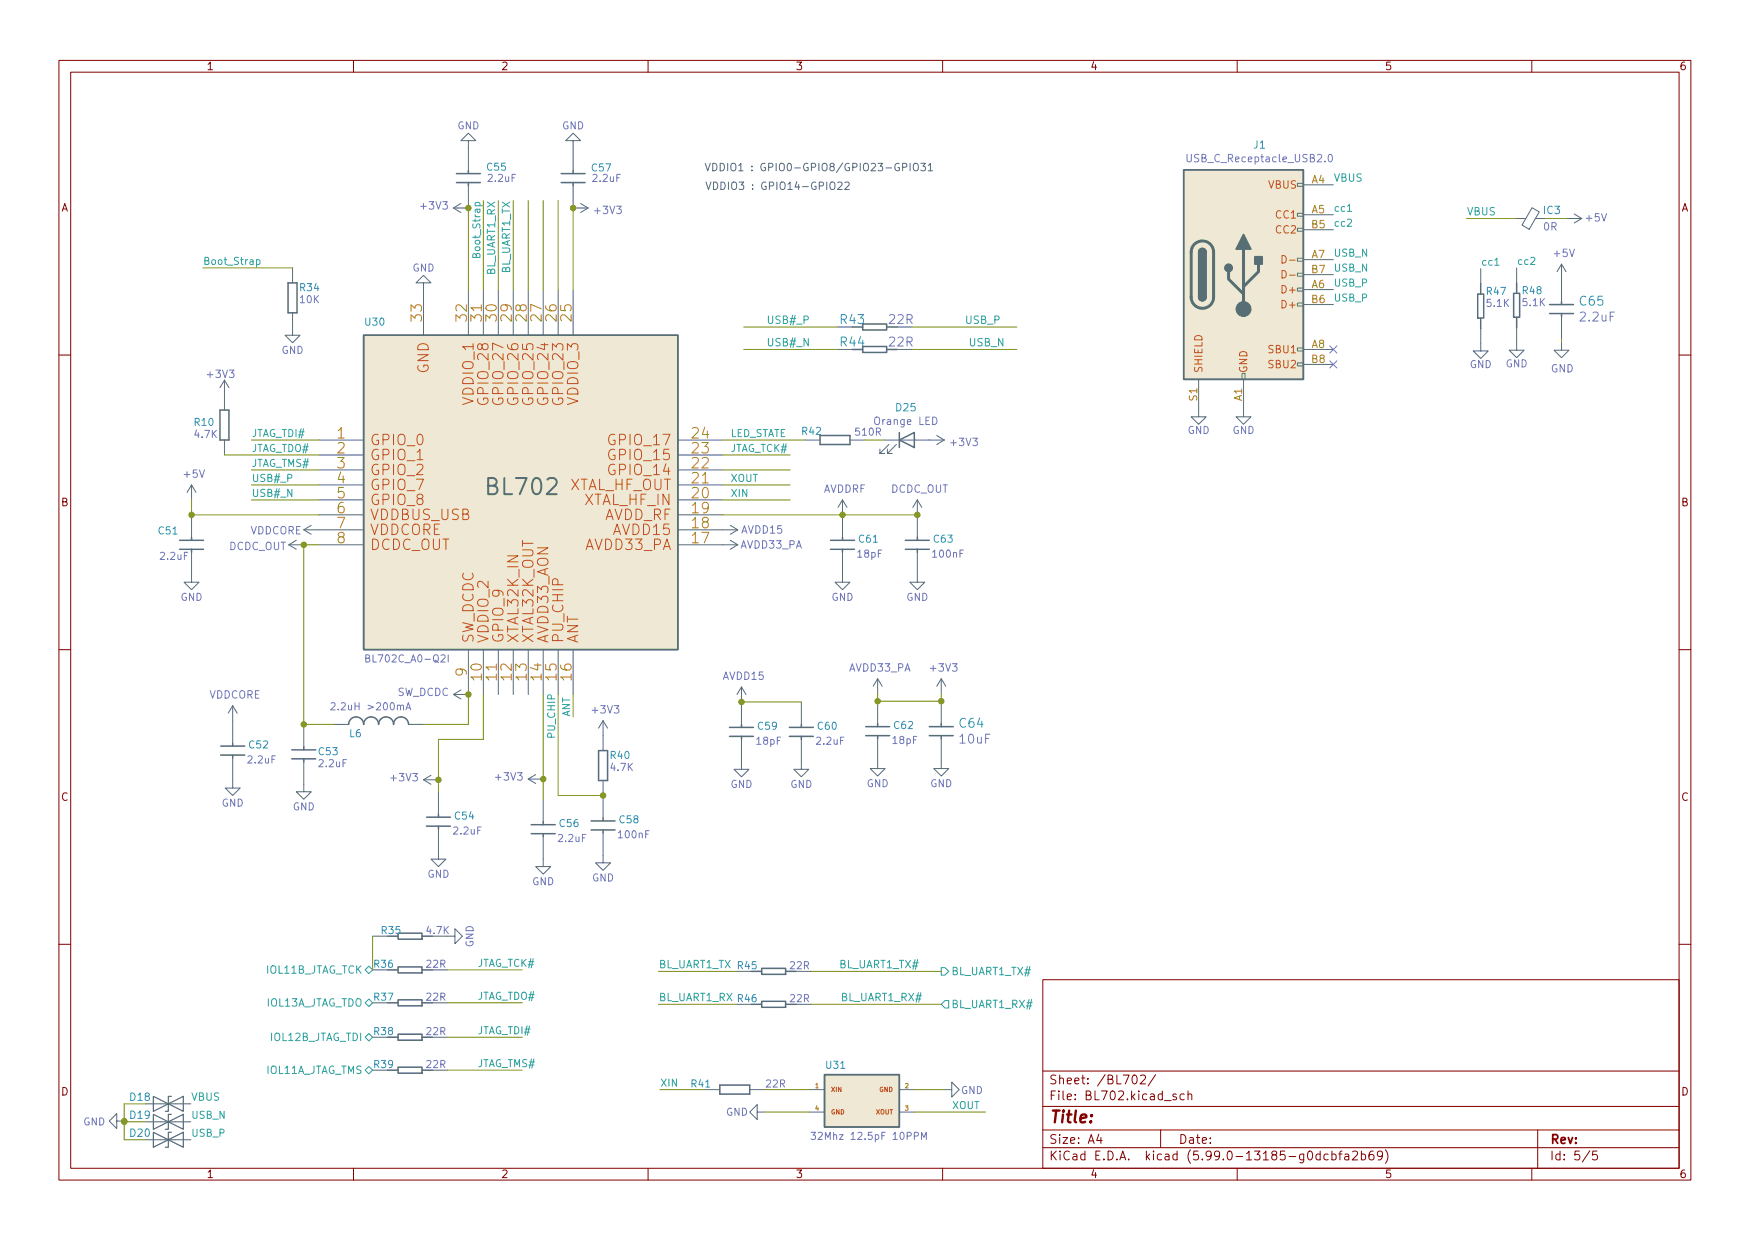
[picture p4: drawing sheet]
<svg xmlns="http://www.w3.org/2000/svg" width="297mm" height="210mm" viewBox="0 0 297 210" stroke-linecap="round" stroke-linejoin="round" font-family="sans-serif">
<g fill="none" stroke="#840000" stroke-width=".17">
<path d="M10 10.2h277v190.1h-277zM12 12.2h273v186.1h-273zM60 10.2v2M110 10.2v2M160 10.2v2M210 10.2v2M260 10.2v2M10 60.2h2M285 60.2h2M10 110.2h2M285 110.2h2M10 160.2h2"/>
<path d="M177 166.3h108v32h-108zM285 160.2h2M60 198.3v2M110 198.3v2M160 198.3v2M177 194.8h108M177 191.8h108M177 187.8h108M177 181.8h108M186.5 192.5l-.4 1h1M186.9 193v1M192.3 182.6l.2-.2a.81 .81 0 0 1 .4 1.4l-.3 .1a.81 .81 0 0 1-.3-1.3z"/>
<path d="M193.6 182.6l.2-.2h.3l.3 .2v.3v.2l-.9 .8h.9M196.1 182.4l-1.2 1.9M197 191.8v3M199.6 185.7l-.3-.1-.2 .2v.3l.5 .1v.4h-.5M201 185.7l-.4-.1-.3 .3v.4l.1 .3h.6M201.6 185.8l.3-.2 .3 .1 .1 .9M201.6 185.1v1.5M210 198.3v2M224.1 195.9l-.5-.1-.2 .3v.4l.1 .3h.6M224.1 195.3v1.5M225.4 195.9l-.4-.1-.3 .3v.4l.2 .3h.5M226.1 195.9l.4-.1 .3 .3v.4l-.2 .3h-.5"/>
<path d="M226.1 195.3v1.5M227.2 195.8h.6M227.8 195.3l-.3 .1-.1 .1v1.3M228.3 195.9h.6v.9M228.9 196.2l-.5 .1a.29 .29 0 0 0-.2 .2 .29 .29 0 0 0 .2 .3h.5M229.6 195.5l.2-.2h.3l.3 .2v.3v.2l-.9 .8h.9M231.1 195.9l.4-.1 .3 .3v.4l-.2 .3h-.5M231.1 195.3v1.5M233.1 195.3a.59 .59 0 0 0-.7 .7v.5l.1 .3h.4l.2-.1 .1-.5-.1-.2-.5-.1-.2 .3M234.6 196l-.2 .3-.5-.1-.1-.2v-.4l.1-.2 .5-.1 .2 .2a.99 .99 0 0 1-.4 1.3h-.3M235.1 195.1a1.72 1.72 0 0 1 0 2.3M260 198.3v2"/>
<path d="M261 191.8v6.5M269.9 195.3l-1.3 1.9M271.1 195.3h-.7l-.1 .7 .2-.1 .5 .1 .2 .2-.1 .5-.2 .1h-.4l-.2-.1"/>
</g>
<g fill="none" stroke="#586e75" stroke-width=".25">
<path d="M77.5 31h4M77.5 29.5h4M79.5 29v.5M79.5 31v.5M95.2 31h4.1M95.2 29.5h4.1M97.3 29v.5M97.3 31v.5M200.9 28.8h20.3v35.6h-20.3zM48.9 48h1.5v5.1h-1.5zM61.7 56.9h53.4v53.3h-53.4zM146.4 55h4.1v1h-4.1z"/>
<path d="M146.4 58.8h4.1v1h-4.1zM203.5 50.4a.64 .64 0 0 0 .6 .6 .64 .64 0 0 0 .6-.6M203.5 42.8a.64 .64 0 0 1 .6-.6 .64 .64 0 0 1 .6 .6M250.8 49.9h1v4.1h-1zM251.3 48.1v1.8M251.3 54v1.7M256.9 49.8h1v4h-1zM257.4 48v1.8M257.4 53.8v1.8M263 51.7h4.1M263 53.2h4.1M265 51.2v.5"/>
<path d="M265 53.2v.5M37.3 69.6h1.6v5.1h-1.6zM139.2 73.9h5.1v1.5h-5.1zM152.7 74.7l2.5-1.3v2.5zM152.7 73.4v2.5M30.5 91.7h4M30.5 93.2h4M32.5 91.2v.5M32.5 93.2v.5M141 91.7h4M141 93.2h4M143 91.2v.5"/>
<path d="M143 93.2v.5M153.7 91.7h4M153.7 93.2h4M155.7 91.2v.5M155.7 93.2v.5M37.5 126.6h4M37.5 128.1h4M39.5 126.1v.5M39.5 128.1v.5M49.5 127.2h4.1M49.5 128.8h4.1M51.6 126.7v.5"/>
<path d="M51.6 128.8v.5M59.2 122.9a1.27 1.27 0 0 1 1.3-1.2 1.27 1.27 0 0 1 1.2 1.2 1.27 1.27 0 0 1 1.3-1.2 1.27 1.27 0 0 1 1.3 1.2 1.27 1.27 0 0 1 1.2-1.2 1.27 1.27 0 0 1 1.3 1.2 1.27 1.27 0 0 1 1.3-1.2 1.27 1.27 0 0 1 1.2 1.2M72.4 138.7h4.1M74.4 138.2v.5M90.2 139.9h4M92.2 139.4v.5M100.3 139.3h4.1M101.6 127.4h1.5v5.1h-1.5zM102.4 138.8v.5M123.8 123.4h4.1M123.8 125h4.1M125.9 122.9v.5"/>
<path d="M125.9 125v.5M134 123.4h4M134 125h4M136 122.9v.5M136 125v.5M146.9 123.3h4.1M146.9 124.8h4.1M149 122.8v.5M149 124.8v.5M157.7 123.3h4.1M157.7 124.8h4.1M159.8 122.8v.5"/>
<path d="M159.8 124.8v.5M67.6 158.4h4v1h-4zM71.6 158.9h1.8M72.4 140.2h4.1M74.4 140.2v.5M90.2 141.5h4M92.2 141.5v.5M100.3 140.8h4.1M102.4 140.8v.5M65.8 170.2h1.8M65.8 176h1.8M65.8 164.6h1.8"/>
<path d="M67.6 169.7h4v1h-4zM67.6 175.5h4v1h-4zM67.6 164.1h4v1h-4zM71.6 170.2h1.8M71.6 176h1.8M71.6 164.6h1.8M127.5 164.8h1.8M127.5 170.4h1.8M129.3 164.3h4v1h-4zM129.3 169.9h4v1h-4zM133.3 164.8h1.8M133.3 170.4h1.8"/>
<path d="M65.8 181.6h1.8M67.6 181.1h4v1h-4zM71.6 181.6h1.8M122.2 184.1h5.1v1.6h-5.1zM140 182.4h12.7v8.9h-12.7z"/>
</g>
<g fill="none" stroke="#586e75" stroke-width=".17">
<path d="M77 35.3l1.2 .8M78.2 34.5l-1.2 .8M79.5 23.9h1.3l-1.3-1.3-1.3 1.3h1.3v5.1M79.5 31.5v3.8h-2.5M97.3 23.9h1.3l-1.3-1.3-1.3 1.3h1.3v5.1M97.3 31.5v3.8h2.5M98.6 34.5l1.2 .8M99.8 35.3l-1.2 .8M141.1 31a.42 .42 0 0 1 .4-.1 .42 .42 0 0 1 .2 .4v.4a.42 .42 0 0 1-.4 .5 .42 .42 0 0 1-.4-.5v-.4zM142.2 31l.5-.1 .2 .4-.8 .9h.8M143.4 31l.5-.1 .2 .4-.7 .9h.7M153.2 28.4l.6-.1 .1-.2v-.3l-.2-.1h-.5v1.3"/>
<path d="M154.5 27.7v1.3M155.2 27.8a.42 .42 0 0 1 .4-.1 .42 .42 0 0 1 .3 .4v.5a.42 .42 0 0 1-.5 .4 .42 .42 0 0 1-.4-.4v-.5zM156.3 27.7h.8l-.4 .5 .3 .1v.6l-.2 .1-.5-.1M157.6 28.1l.3-.4v1.3M157.6 29h.7M220.2 38.7h1v.5h-1zM220.2 36.2h1v.5h-1zM220.2 31.1h1v.5h-1zM221.2 31.4h5.1M221.2 36.4h5.1M221.2 39h5.1M257.3 37.1h1.7"/>
<path d="M260 35.2l1.3 .8-1.7 2.9-1.3-.7zM260.6 37.1h1.8M265.9 37.1h2.6M267.2 36.3l1.3 .8M268.5 37.1l-1.3 .7M49.7 53.1v3.8h1.2l-1.2 1.3-1.3-1.3h1.3M49.7 45.5v2.5M71.9 48h1.3l-1.3-1.3-1.3 1.3h1.3v8.9M79.5 49.3v7.6M82 49.3v7.6M84.6 49.3v7.6M87.1 49.3v7.6"/>
<path d="M89.7 49.3v7.6M92.2 49.3v7.6M94.7 49.3v7.6M97.3 49.3v7.6M142.1 55.5h2.6M142.1 59.3h2.6M220.2 59h1v.6h-1zM220.2 51.4h1v.5h-1zM220.2 48.9h1v.5h-1zM220.2 46.3h1v.6h-1zM220.2 43.8h1v.5h-1zM221.2 59.3h5.1"/>
<path d="M221.2 49.1h5.1M221.2 44.1h5.1M221.2 51.7h5.1M221.2 46.6h5.1M251.3 55.7v3.9h1.3l-1.3 1.2-1.2-1.2h1.2M251.3 45.6v2.5M257.4 55.6v3.8h1.3l-1.3 1.3-1.2-1.3h1.2M257.4 45.5v2.5M265 58.2v1.2h1.3l-1.3 1.3-1.2-1.3h1.2M265 44.8l-.7 1.3M265 44.8v6.4M265 53.7v3.8"/>
<path d="M265 44.8l.8 1.3M38.1 64.5l-.8 1.3M38.1 64.5v5.1M38.1 74.7v2.5M38.1 64.5l.8 1.3M54.1 74.7h7.6M54.1 77.2h7.6M54.1 79.8h7.6M115.1 74.7h7.6M115.1 77.2h7.6M115.1 79.8h7.6M136.7 74.7h2.5"/>
<path d="M144.3 74.7h2.5M150.1 74.7h10.2M150.9 75.4l-1.5 1.6h.7h-.7v-.8M152.1 75.4l-1.5 1.6h.8h-.8v-.8M159 73.9l1.3 .8M160.3 74.7l-1.3 .7M203.5 64.4v6.3h1.2l-1.2 1.3-1.3-1.3h1.3M210.8 63.4h.5v1h-.5zM211.1 64.4v6.3h1.2l-1.2 1.3-1.3-1.3h1.3M220.2 61.6h1v.5h-1zM221.2 61.8h5.1M32.5 93.7v5.1h1.3l-1.3 1.3-1.3-1.3h1.3"/>
<path d="M32.5 82.3l-.8 1.3M32.5 82.3v2.5M32.5 87.4v3.8M32.5 82.3l.8 1.3M49 92.5h2.6M49 92.5l1.3 .7M50.3 91.7l-1.3 .8M51.6 89.9h10.1M51.6 89.9l1.2 .8M52.8 89.1l-1.2 .8M54.1 92.5h7.6M54.1 87.4h7.6"/>
<path d="M54.1 84.8h7.6M54.1 82.3h7.6M115.1 89.9h10.1M115.1 92.5h10.1M115.1 87.4h7.6M115.1 84.8h7.6M115.1 82.3h7.6M124 89.1l1.2 .8M124 91.7l1.2 .8M125.2 89.9l-1.2 .8M125.2 92.5l-1.2 .7M143 93.7v5.1h1.3l-1.3 1.3-1.3-1.3h1.3"/>
<path d="M143 84.8l-.8 1.3M143 84.8v6.4M143 84.8l.8 1.3M155.7 93.7v5.1h1.3l-1.3 1.3-1.3-1.3h1.3M155.7 84.8v6.4M155.7 84.8l-.8 1.3M155.7 84.8l.8 1.3M39.5 119.8v6.3M39.5 119.8l-.8 1.2M39.5 119.8l.8 1.2M77 117.9l1.2 .7M78.2 117.1l-1.2 .8"/>
<path d="M79.5 110.2v7.7h-2.5M82 110.2v7.7M84.6 110.2v7.7M87.1 110.2v7.7M89.7 110.2v7.7M92.2 110.2v7.7M94.7 110.2v7.7M97.3 110.2v7.7M125.9 116.6v6.3M125.9 116.6l-.8 1.3M125.9 116.6l.7 1.3M136 119.1v3.8"/>
<path d="M149 115.2v2.5M149 119v3.8M149 115.2l-.8 1.3M149 115.2l.7 1.3M159.8 115.2v2.5M159.8 119v3.8M159.8 115.2l-.8 1.3M159.8 115.2l.7 1.3M39.5 128.6v5.1h1.3l-1.3 1.3-1.3-1.3h1.3M51.6 129.3v5.1h1.2l-1.2 1.2-1.3-1.2h1.3M51.6 122.9v3.8M56.6 122.9h2.6"/>
<path d="M69.3 122.9h2.6M71.9 132.3l1.3 .8M71.9 132.3h2.5M73.2 131.6l-1.3 .7M74.4 134.4v3.8M89.7 132.2l1.2 .8M89.7 132.2h2.5M90.9 131.4l-1.2 .8M92.2 135.6v3.8M102.4 122.3v5.1M102.4 132.5v6.3M102.4 122.3l-.8 1.3"/>
<path d="M102.4 122.3l.7 1.3M125.9 125.5v5.1h1.2l-1.2 1.2-1.3-1.2h1.3M136 125.5v5.1h1.3l-1.3 1.2-1.3-1.2h1.3M149 125.3v5.1h1.2l-1.2 1.3-1.3-1.3h1.3M159.8 125.3v5.1h1.2l-1.2 1.3-1.3-1.3h1.3M63.2 158.9h2.6M74.4 140.7v5.1h1.3l-1.3 1.3-1.2-1.3h1.2M75.9 158.9h1.3v-1.3l1.3 1.3-1.3 1.2v-1.2M92.2 142v5.1h1.3l-1.3 1.2-1.3-1.2h1.3M102.4 141.3v5.1h1.2l-1.2 1.3-1.3-1.3h1.3M19.8 190.2v-1.2l-1.3 1.2 1.3 1.3v-1.3h1.3M24.8 190.4h7.6"/>
<path d="M24.8 193.4h7.6M24.8 187.3h7.6M119.6 184.9h2.6M127.3 184.9h2.5M128.5 188.7v-1.3l-1.2 1.3 1.2 1.3v-1.3h1.3M137.4 184.9h2.6M137.4 188.7h2.6M152.7 184.9h2.5M152.7 188.7h2.5M160.3 184.9h1.2v-1.3l1.3 1.3-1.3 1.3v-1.3"/>
</g>
<path d="M26 189.1l2.6 1.3-2.6 1.2zM26 192.1l2.6 1.3-2.6 1.3zM26 186l2.6 1.3-2.6 1.3zM28.6 190.4l2.5-1.3v2.5zM28.6 193.4l2.5-1.3v2.6zM28.6 187.3l2.5-1.3v2.6zM29.1 189.1h-.5v2.5h-.5M29.1 192.1h-.5v2.6h-.5M29.1 186h-.5v2.6h-.5" fill="none" stroke="#586e75" stroke-width=".2"/>
<g fill="#eee8d5" stroke="#eee8d5" stroke-width=".17">
<path d="M200.9 28.8h20.3v35.6h-20.3z"/>
<path d="M61.7 56.9h53.4v53.3h-53.4z"/>
<path d="M140 182.4h12.7v8.9h-12.7z"/>
</g>
<path d="M202.7 41.4a1.91 1.91 0 0 1 2.1-.4 1.91 1.91 0 0 1 1.2 1.8v7.6a1.91 1.91 0 0 1-1.9 1.9 1.91 1.91 0 0 1-1.9-1.9v-7.8l.2-.6zM208.5 46.1v1.3l2.6 2.5M211.1 42.3v10.1M213.6 44.8v1.3l-2.5 2.5" fill="none" stroke="#586e75" stroke-width=".51"/>
<g fill="#586e75" stroke="#586e75" stroke-width=".25">
<path d="M203.5 50.4h1.2a.64 .64 0 0 1-.6 .6 .64 .64 0 0 1-.6-.6z"/>
<path d="M203.5 42.8h1.2v7.6h-1.2z"/>
<path d="M203.6 42.3a.64 .64 0 0 1 .7-.1 .64 .64 0 0 1 .4 .6h-1.2z"/>
<path d="M211.1 39.7l1.2 2.6h-2.5z"/>
<path d="M213 43.6h1.2v1.2h-1.2z"/>
<circle cx="208.5" cy="45.5" r=".63"/>
</g>
<circle cx="211.1" cy="52.4" r="1.27" fill="#586e75" stroke="#586e75" stroke-width=".17"/>
<path d="M217.6 43.4a.64 .64 0 0 1 .7 .6 .64 .64 0 0 1-.7 .6zM217.6 45.9a.64 .64 0 0 1 .7 .6 .64 .64 0 0 1-.7 .7zM218.9 44.2h.9M218.9 46.7h.9" fill="none" stroke="#cb4b16" stroke-width=".17"/>
<g fill="none" stroke="#6c71c4" stroke-width=".17">
<path d="M201.5 26.2v1l.2 .3 .4-.1 .1-.2v-1M225.6 26.3l.1-.1a.68 .68 0 0 1 .5 .6 .68 .68 0 0 1-.5 .7l-.1-.2-.2-.3zM225.7 58.7l1.2 1.2M226.9 58.7l-1.2 1.2M158.3 70.8a.64 .64 0 0 1 .7 .6 .64 .64 0 0 1-.7 .6zM225.7 61.2l1.2 1.3M226.9 61.2l-1.2 1.3M56.2 119.4l.5-.2 .2 .4-.8 .9h.8M62.1 111.7l.5-.1 .1-.1v-.3l-.6-.1v1.2h.5l.1-.1 .1-.3-.3-.2M76.1 111.1v1.2M68.9 120.5l.4-1.3 .4 1.3M69 120.1h.6"/>
<path d="M137.7 192.1h.7l-.4 .5 .4 .1v.6l-.2 .1-.5-.1M156.4 193.4v-1.3l.4 .9 .4-.9v1.3"/>
</g>
<path d="M228.7 35.9h.7M43.6 44.1h.3l.2 .2-.1 .5h-.4M43.6 44.1v1.2M80.8 43.3l.3-.3h.2l.2 .2v.5h-1.3l.2-.6 .2-.1 .2 .2v.5M253.7 45h.7M62 176l.6-.6 .6 .6-.6 .7zM62 164.6l.6-.6 .6 .6-.6 .6zM62 170.2l.6-.7 .6 .7-.6 .6zM159.8 164.2h.6l.6 .6-.6 .7h-.6zM159.8 170.4l.6-.6h.6v1.3h-.6zM62 181.6l.6-.6 .6 .6-.6 .6z" fill="none" stroke="#2aa198" stroke-width=".17"/>
<g fill="none" stroke="#859900" stroke-width=".17">
<path d="M79.5 35.3v14M82 34v15.3M84.6 34v15.3M87.1 34v15.3M89.7 34v15.3M92.2 34v15.3M94.7 34v15.3M97.3 35.3v14M248.9 37.1h8.4M262.4 37.1h3.5M34.4 45.5h15.3M126.2 55.5h15.9"/>
<path d="M126.2 59.3h15.9M154.8 55.5h17.8M154.8 59.3h17.8M265 57.5v.7M38.1 77.2h16M42.7 79.8h11.4M42.7 74.7h11.4M122.7 77.2h11.4M122.7 79.8h11.4M122.7 74.7h14M146.8 74.7h3.3M32.5 84.8v2.6h21.6"/>
<path d="M42.7 84.8h11.4M42.7 82.3h11.4M54.1 92.5h-2.5v30.4h5M122.7 84.8h11.4M122.7 82.3h11.4M122.7 87.4h33M79.5 117.9v5h-7.6M82 117.9v7.6h-7.6v8.9M92.2 117.9v17.7M94.7 117.9v17.1h7.7M97.3 117.9v3.8M125.9 119.1h10.1"/>
<path d="M149 117.7v1.3h10.8v-1.3M63.2 158.9v5.7M75.9 176h12.7M75.9 170.2h12.7M75.9 164.6h12.7M111.8 164.8h13.2M111.8 170.4h13.2M137.7 164.8h22.1M137.7 170.4h22.1M21.1 190.4h3.7M24.8 187.3h-3.7v6.1h3.7M75.9 181.6h12.7"/>
<path d="M112 184.9h7.6M129.8 184.9h7.6M129.8 188.7h7.6M155.2 184.9h5.1M155.2 188.7h12.1"/>
</g>
<g fill="#859900" stroke="#859900" stroke-width=".17">
<circle cx="92.2" cy="132.2" r=".46"/>
<circle cx="102.4" cy="135" r=".46"/>
<circle cx="125.9" cy="119.1" r=".46"/>
<circle cx="79.5" cy="117.9" r=".46"/>
<circle cx="21.1" cy="190.4" r=".46"/>
<circle cx="21.1" cy="190.2" r=".46"/>
<circle cx="51.6" cy="92.5" r=".46"/>
<circle cx="32.5" cy="87.4" r=".46"/>
<circle cx="97.3" cy="35.3" r=".46"/>
<circle cx="79.5" cy="35.3" r=".46"/>
<circle cx="143" cy="87.4" r=".46"/>
<circle cx="149" cy="119" r=".46"/>
<circle cx="159.8" cy="119" r=".46"/>
<circle cx="155.7" cy="87.4" r=".46"/>
<circle cx="51.6" cy="122.9" r=".46"/>
<circle cx="74.4" cy="132.3" r=".46"/>
</g>
<text font-size="3.8" fill="#586e75" x="82.9" y="84">BL702</text>
<text font-size="2.8" fill="#840000" x="178" y="190.6">Title:</text>
<g font-size="2.5" fill="#b58900">
<text x="71.6" y="54.5" transform="rotate(-90 71.6 54.5)">33</text>
<text x="79.2" y="54.5" transform="rotate(-90 79.2 54.5)">32</text>
<text x="81.8" y="54.5" transform="rotate(-90 81.8 54.5)">31</text>
<text x="84.3" y="54.5" transform="rotate(-90 84.3 54.5)">30</text>
<text x="86.9" y="54.5" transform="rotate(-90 86.9 54.5)">29</text>
<text x="89.4" y="54.5" transform="rotate(-90 89.4 54.5)">28</text>
<text x="91.9" y="54.5" transform="rotate(-90 91.9 54.5)">27</text>
<text x="94.5" y="54.5" transform="rotate(-90 94.5 54.5)">26</text>
<text x="97" y="54.5" transform="rotate(-90 97 54.5)">25</text>
<text x="57.2" y="74.4">1</text>
<text x="57.2" y="77">2</text>
<text x="117.5" y="77">23</text>
<text x="117.5" y="74.4">24</text>
<text x="57.2" y="79.5">3</text>
<text x="57.2" y="82">4</text>
<text x="117.5" y="82">21</text>
<text x="117.5" y="79.5">22</text>
<text x="57.2" y="84.6">5</text>
<text x="57.2" y="87.1">6</text>
<text x="57.2" y="89.7">7</text>
<text x="117.5" y="89.7">18</text>
<text x="117.5" y="87.1">19</text>
<text x="117.5" y="84.6">20</text>
<text x="57.2" y="92.2">8</text>
<text x="117.5" y="92.2">17</text>
<text x="79.2" y="114.7" transform="rotate(-90 79.2 114.7)">9</text>
<text x="81.8" y="115.4" transform="rotate(-90 81.8 115.4)">10</text>
<text x="84.3" y="115.4" transform="rotate(-90 84.3 115.4)">11</text>
<text x="86.9" y="115.4" transform="rotate(-90 86.9 115.4)">12</text>
<text x="89.4" y="115.4" transform="rotate(-90 89.4 115.4)">13</text>
<text x="91.9" y="115.4" transform="rotate(-90 91.9 115.4)">14</text>
<text x="94.5" y="115.4" transform="rotate(-90 94.5 115.4)">15</text>
<text x="97" y="115.4" transform="rotate(-90 97 115.4)">16</text>
</g>
<g font-size="2.5" fill="#cb4b16">
<text x="72.8" y="63.4" transform="rotate(-90 72.8 63.4)">GND</text>
<text x="80.4" y="68.5" transform="rotate(-90 80.4 68.5)">VDDIO_1</text>
<text x="82.9" y="68.2" transform="rotate(-90 82.9 68.2)">GPIO_28</text>
<text x="85.5" y="68.2" transform="rotate(-90 85.5 68.2)">GPIO_27</text>
<text x="88" y="68.2" transform="rotate(-90 88 68.2)">GPIO_26</text>
<text x="90.6" y="68.2" transform="rotate(-90 90.6 68.2)">GPIO_25</text>
<text x="93.1" y="68.2" transform="rotate(-90 93.1 68.2)">GPIO_24</text>
<text x="95.6" y="68.2" transform="rotate(-90 95.6 68.2)">GPIO_23</text>
<text x="98.2" y="68.5" transform="rotate(-90 98.2 68.5)">VDDIO_3</text>
<text x="62.7" y="75.6">GPIO_0</text>
<text x="103.7" y="75.6">GPIO_17</text>
<text x="62.7" y="78.1">GPIO_1</text>
<text x="62.7" y="80.6">GPIO_2</text>
<text x="62.7" y="83.2">GPIO_7</text>
<text x="96.3" y="83.2">XTAL_HF_OUT</text>
<text x="103.7" y="80.6">GPIO_14</text>
<text x="103.7" y="78.1">GPIO_15</text>
<text x="62.7" y="85.7">GPIO_8</text>
<text x="62.7" y="88.3">VDDBUS_USB</text>
<text x="99" y="85.7">XTAL_HF_IN</text>
<text x="102.4" y="88.3">AVDD_RF</text>
<text x="62.7" y="90.8">VDDCORE</text>
<text x="62.7" y="93.3">DCDC_OUT</text>
<text x="99.5" y="93.3">AVDD33_PA</text>
<text x="104.3" y="90.8">AVDD15</text>
<text x="80.4" y="109.2" transform="rotate(-90 80.4 109.2)">SW_DCDC</text>
<text x="82.9" y="109.2" transform="rotate(-90 82.9 109.2)">VDDIO_2</text>
<text x="85.5" y="109.2" transform="rotate(-90 85.5 109.2)">GPIO_9</text>
<text x="88" y="109.2" transform="rotate(-90 88 109.2)">XTAL32K_IN</text>
<text x="90.6" y="109.2" transform="rotate(-90 90.6 109.2)">XTAL32K_OUT</text>
<text x="93.1" y="109.2" transform="rotate(-90 93.1 109.2)">AVDD33_AON</text>
<text x="95.6" y="109.2" transform="rotate(-90 95.6 109.2)">PU_CHIP</text>
<text x="98.2" y="109.2" transform="rotate(-90 98.2 109.2)">ANT</text>
</g>
<g font-size="2.1" fill="#268bd2">
<text x="268.2" y="51.9">C65</text>
<text x="142.7" y="55">R43</text>
<text x="142.7" y="58.8">R44</text>
<text x="162.9" y="123.5">C64</text>
</g>
<g font-size="2.1" fill="#6c71c4">
<text x="151" y="55">22R</text>
<text x="151" y="58.8">22R</text>
<text x="268.3" y="54.6">2.2uF</text>
<text x="163" y="126.2">10uF</text>
</g>
<g font-size="2.1" fill="#840000">
<text x="178" y="184">Sheet: /BL702/</text>
<text x="178" y="186.7">File: BL702.kicad_sch</text>
<text x="178" y="196.9">KiCad E.D.A. kicad (5.99.0-13185-g0dcbfa2b69)</text>
<text x="178" y="194.1">Size: A4</text>
<text x="200" y="194.1">Date:</text>
<text x="263" y="194.1">Rev:</text>
<text x="263" y="196.9">Id: 5/5</text>
</g>
<g font-size="1.8" fill="#840000">
<text x="35" y="11.9">1</text>
<text x="85" y="11.9">2</text>
<text x="135" y="11.9">3</text>
<text x="185" y="11.9">4</text>
<text x="235" y="11.9">5</text>
<text x="285" y="11.9">6</text>
<text x="10.3" y="35.9">A</text>
<text x="285.3" y="35.9">A</text>
<text x="10.3" y="85.9">B</text>
<text x="285.3" y="85.9">B</text>
<text x="10.3" y="135.9">C</text>
<text x="285.3" y="135.9">C</text>
<text x="10.3" y="185.9">D</text>
<text x="285.3" y="185.9">D</text>
<text x="35" y="199.9">1</text>
<text x="85" y="199.9">2</text>
<text x="135" y="199.9">3</text>
<text x="185" y="199.9">4</text>
<text x="235" y="199.9">5</text>
<text x="285" y="199.9">6</text>
</g>
<g font-size="1.8" fill="#586e75">
<text x="119.5" y="29">VDDIO1 : GPIO0-GPIO8/GPIO23-GPIO31</text>
<text x="119.6" y="32.2">VDDIO3 : GPIO14-GPIO22</text>
</g>
<g font-size="1.8" fill="#6c71c4">
<text x="202" y="27.5">USB_C_Receptacle_USB2.0</text>
<text x="71.5" y="35.6">+3V3</text>
<text x="101.1" y="36.3">+3V3</text>
<text x="262" y="39.1">0R</text>
<text x="269.3" y="37.6">+5V</text>
<text x="263.8" y="43.6">+5V</text>
<text x="35.3" y="64.1">+3V3</text>
<text x="263.2" y="63.2">GND</text>
<text x="148.6" y="72.1">Orange LED</text>
<text x="161.5" y="75.7">+3V3</text>
<text x="31.3" y="81.1">+5V</text>
<text x="139.7" y="83.6">AVDDRF</text>
<text x="151.2" y="83.6">DCDC_OUT</text>
<text x="38.8" y="93.3">DCDC_OUT</text>
<text x="42.4" y="90.7">VDDCORE</text>
<text x="125.7" y="93.1">AVDD33_PA</text>
<text x="125.9" y="90.5">AVDD15</text>
<text x="144.1" y="114">AVDD33_PA</text>
<text x="158.1" y="114">+3V3</text>
<text x="35.5" y="118.5">VDDCORE</text>
<text x="67.4" y="118.1">SW_DCDC</text>
<text x="122.7" y="115.4">AVDD15</text>
<text x="100.7" y="121.1">+3V3</text>
<text x="66.5" y="132.6">+3V3</text>
<text x="84.2" y="132.5">+3V3</text>
</g>
<g font-size="1.8" fill="#268bd2">
<text x="212.8" y="25.2">J1</text>
<text x="262" y="36.3">IC3</text>
<text x="152.1" y="69.8">D25</text>
<text x="22.1" y="189.9">D19</text>
<text x="22.1" y="186.8">D18</text>
<text x="22.1" y="192.9">D20</text>
</g>
<g font-size="1.8" fill="#cb4b16">
<text x="215.3" y="32">VBUS</text>
<text x="216.7" y="37.1">CC1</text>
<text x="216.7" y="39.6">CC2</text>
<text x="217.9" y="49.8">D+</text>
<text x="217.9" y="52.3">D+</text>
<text x="215.5" y="59.9">SBU1</text>
<text x="204.1" y="63.4" transform="rotate(-90 204.1 63.4)">SHIELD</text>
<text x="211.7" y="63.4" transform="rotate(-90 211.7 63.4)">GND</text>
<text x="215.5" y="62.5">SBU2</text>
</g>
<g font-size="1.8" fill="#b58900">
<text x="222.6" y="31.1">A4</text>
<text x="222.6" y="36.2">A5</text>
<text x="222.6" y="38.7">B5</text>
<text x="222.6" y="43.8">A7</text>
<text x="222.6" y="46.3">B7</text>
<text x="222.6" y="48.9">A6</text>
<text x="222.6" y="51.4">B6</text>
<text x="222.6" y="59">A8</text>
<text x="222.6" y="61.6">B8</text>
<text x="203.2" y="68" transform="rotate(-90 203.2 68)">S1</text>
<text x="210.8" y="68.1" transform="rotate(-90 210.8 68.1)">A1</text>
</g>
<g font-size="1.8" fill="#2aa198">
<text x="226.3" y="30.8">VBUS</text>
<text x="248.9" y="36.5">VBUS</text>
<text x="84" y="46.7" transform="rotate(-90 84 46.7)">BL_UART1_RX</text>
<text x="86.6" y="46.5" transform="rotate(-90 86.6 46.5)">BL_UART1_TX</text>
<text x="130" y="58.8">USB#_N</text>
<text x="130" y="55">USB#_P</text>
<text x="163.7" y="55">USB_P</text>
<text x="164.3" y="58.8">USB_N</text>
<text x="45.1" y="165.2">IOL11B_JTAG_TCK</text>
<text x="111.8" y="164.3">BL_UART1_TX</text>
<text x="142.4" y="164.3">BL_UART1_TX#</text>
<text x="161.4" y="165.5">BL_UART1_TX#</text>
<text x="45" y="170.8">IOL13A_JTAG_TDO</text>
<text x="111.8" y="169.9">BL_UART1_RX R46</text>
<text x="142.6" y="169.9">BL_UART1_RX#</text>
<text x="161.4" y="171.1">BL_UART1_RX#</text>
<text x="45.9" y="176.7">IOL12B_JTAG_TDI</text>
<text x="45" y="182.2">IOL11A_JTAG_TMS</text>
<text x="32.4" y="186.8">VBUS</text>
</g>
<g font-size="1.7" fill="#6c71c4">
<text x="77.6" y="21.9">GND</text>
<text x="95.4" y="21.9">GND</text>
<text x="82.9" y="30.9">2.2uF</text>
<text x="100.7" y="30.9">2.2uF</text>
<text x="70" y="46.1">GND</text>
<text x="51" y="51.4">10K</text>
<text x="252.4" y="52.1">5.1K</text>
<text x="258.5" y="51.9">5.1K</text>
<text x="47.8" y="60">GND</text>
<text x="249.4" y="62.5">GND</text>
<text x="255.5" y="62.3">GND</text>
<text x="33.1" y="74.3">4.7K</text>
<text x="145.3" y="73.9">510R</text>
<text x="201.6" y="73.6">GND</text>
<text x="209.2" y="73.6">GND</text>
<text x="27.3" y="95">2.2uF</text>
<text x="145.6" y="94.6">18pF</text>
<text x="158.4" y="94.6">100nF</text>
<text x="30.6" y="101.9">GND</text>
<text x="141.1" y="101.9">GND</text>
<text x="153.8" y="101.9">GND</text>
<text x="62.7" y="112.4">BL702C_A0-Q2I</text>
<text x="57.1" y="120.5">2.2uH &gt;200mA</text>
<text x="42.2" y="129.5">2.2uF</text>
<text x="54.2" y="130.2">2.2uF</text>
<text x="103.7" y="130.8">4.7K</text>
<text x="128.5" y="126.4">18pF</text>
<text x="138.7" y="126.4">2.2uF</text>
<text x="151.6" y="126.2">18pF</text>
<text x="37.6" y="136.9">GND</text>
<text x="49.7" y="137.5">GND</text>
<text x="124" y="133.7">GND</text>
<text x="134.1" y="133.7">GND</text>
<text x="147.1" y="133.6">GND</text>
<text x="157.9" y="133.6">GND</text>
<text x="77.1" y="141.6">2.2uF</text>
<text x="94.9" y="142.9">2.2uF</text>
<text x="105.1" y="142.2">100nF</text>
<text x="72.5" y="148.9">GND</text>
<text x="100.5" y="149.6">GND</text>
<text x="90.3" y="150.2">GND</text>
<text x="72.5" y="158.5">4.7K</text>
<text x="80.4" y="160.8" transform="rotate(-90 80.4 160.8)">GND</text>
<text x="72.4" y="164.2">22R</text>
<text x="134.1" y="164.5">22R</text>
<text x="72.4" y="169.8">22R</text>
<text x="134.1" y="170.1">22R</text>
<text x="72.4" y="175.6">22R</text>
<text x="72.4" y="181.2">22R</text>
<text x="130.1" y="184.5">22R</text>
<text x="163.1" y="185.6">GND</text>
<text x="14.1" y="191">GND</text>
<text x="123.2" y="189.3">GND</text>
<text x="139" y="193.4">32Mhz 12.5pF 10PPM</text>
</g>
<g font-size="1.7" fill="#268bd2">
<text x="82.7" y="29">C55</text>
<text x="100.5" y="29.1">C57</text>
<text x="51" y="49.4">R34</text>
<text x="252.4" y="50">R47</text>
<text x="258.5" y="49.9">R48</text>
<text x="62" y="55.2">U30</text>
<text x="33.1" y="72.3">R10</text>
<text x="136.2" y="73.8">R42</text>
<text x="27" y="90.7">C51</text>
<text x="145.8" y="92.1">C61</text>
<text x="158.5" y="92.1">C63</text>
<text x="59.3" y="125.1">L6</text>
<text x="128.7" y="123.8">C59</text>
<text x="138.8" y="123.8">C60</text>
<text x="151.8" y="123.7">C62</text>
<text x="42.3" y="127">C52</text>
<text x="54.1" y="128.1">C53</text>
<text x="103.7" y="128.8">R40</text>
<text x="77.3" y="139.1">C54</text>
<text x="95" y="140.3">C56</text>
<text x="105.2" y="139.7">C58</text>
<text x="64.8" y="158.5">R35</text>
<text x="63.5" y="164.2">R36</text>
<text x="125.3" y="164.5">R45</text>
<text x="63.5" y="169.8">R37</text>
<text x="63.5" y="175.6">R38</text>
<text x="63.5" y="181.2">R39</text>
<text x="117.4" y="184.5">R41</text>
<text x="140.3" y="181.4">U31</text>
</g>
<g font-size="1.7" fill="#2aa198">
<text x="226.3" y="35.9">cc1</text>
<text x="226.3" y="38.5">cc2</text>
<text x="34.4" y="44.9">Boot_Strap</text>
<text x="81.5" y="43.2" transform="rotate(-90 81.5 43.2)">Boot_Strap</text>
<text x="226.3" y="46.1">USB_N</text>
<text x="226.3" y="43.5">USB_N</text>
<text x="251.3" y="45.1">cc1</text>
<text x="257.4" y="44.9">cc2</text>
<text x="226.3" y="51.2">USB_P</text>
<text x="226.3" y="48.6">USB_P</text>
<text x="42.7" y="76.7">JTAG_TDO#</text>
<text x="42.7" y="74.2">JTAG_TDI#</text>
<text x="124" y="74.2">LED_STATE</text>
<text x="124" y="76.7">JTAG_TCK#</text>
<text x="42.7" y="79.2">JTAG_TMS#</text>
<text x="42.7" y="81.8">USB#_P</text>
<text x="124" y="81.8">XOUT</text>
<text x="42.7" y="84.3">USB#_N</text>
<text x="124" y="84.3">XIN</text>
<text x="94.2" y="125.5" transform="rotate(-90 94.2 125.5)">PU_CHIP</text>
<text x="96.8" y="121.7" transform="rotate(-90 96.8 121.7)">ANT</text>
<text x="81" y="164.1">JTAG_TCK#</text>
<text x="81" y="169.7">JTAG_TDO#</text>
<text x="81" y="175.5">JTAG_TDI#</text>
<text x="81" y="181.1">JTAG_TMS#</text>
<text x="112" y="184.4">XIN</text>
<text x="32.4" y="189.8">USB_N</text>
<text x="161.5" y="188.2">XOUT</text>
<text x="32.4" y="192.9">USB_P</text>
</g>
<g font-size="1.1" fill="#b58900">
<text x="138.4" y="184.7">1</text>
<text x="153.6" y="184.7">2</text>
<text x="138.4" y="188.5">4</text>
<text x="153.6" y="188.5">3</text>
</g>
<g font-size="1.1" fill="#cb4b16">
<text x="141" y="185.3">XIN</text>
<text x="149.3" y="185.3">GND</text>
<text x="141" y="189.1">GND</text>
<text x="148.7" y="189.1">XOUT</text>
</g>
</svg>
